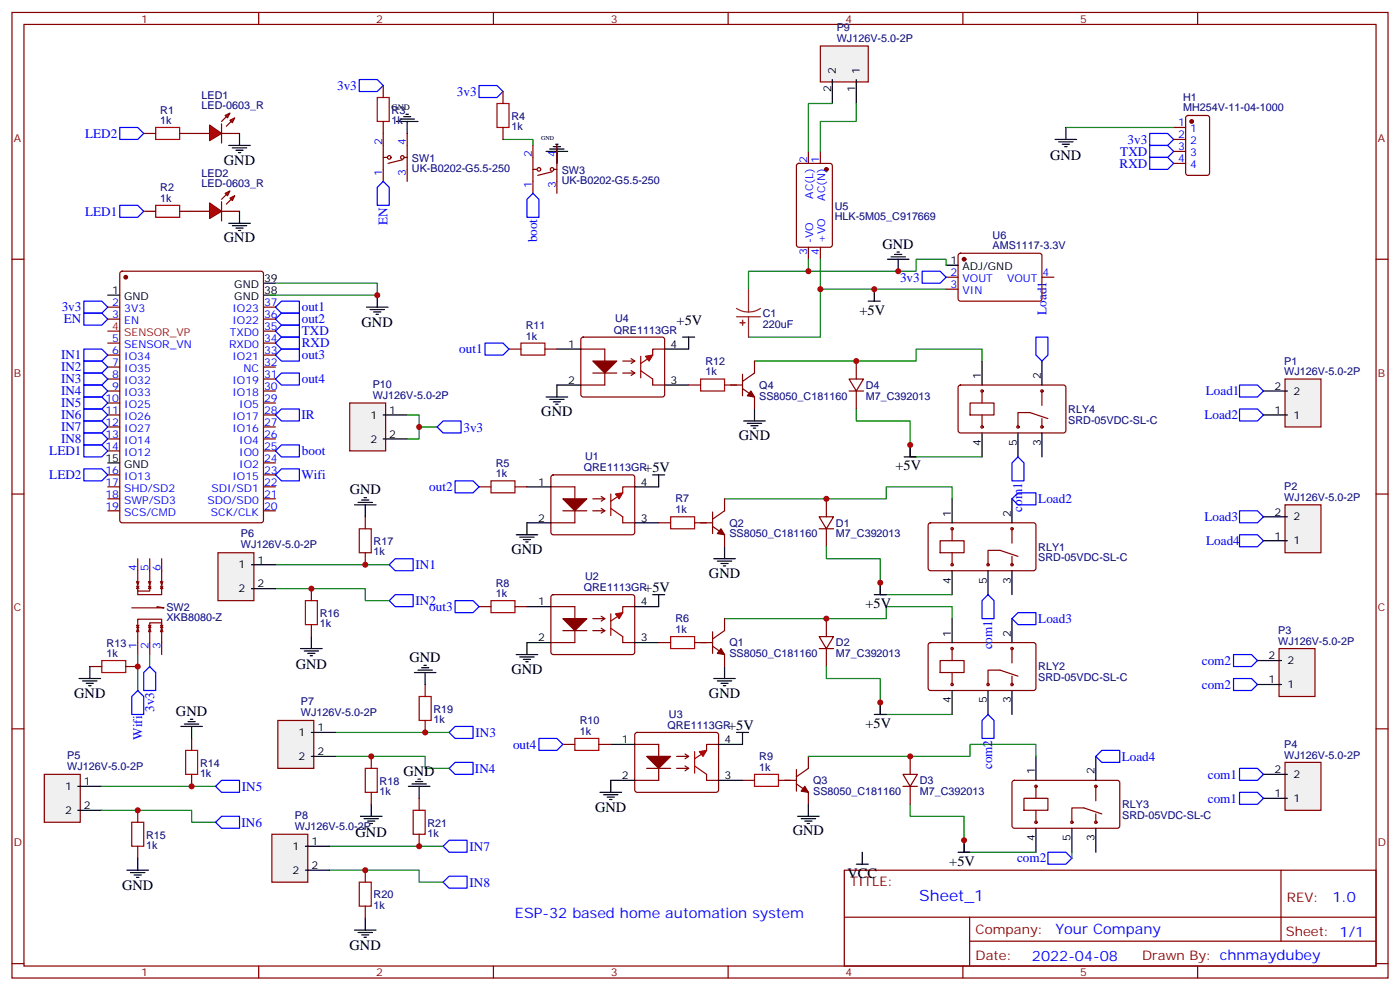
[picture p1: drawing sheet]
<svg xmlns="http://www.w3.org/2000/svg" width="412mm" height="292mm" viewBox="0 0 412 292" stroke-linecap="round" stroke-linejoin="round" font-family="sans-serif">
<g fill="none" stroke="#870000" stroke-width=".35">
<path d="M3.5 3.7h405.4v284.3h-405.4zM7.1 7.2h398.2v277.3h-398.2zM76.2 3.7v3.5M145.3 3.7v3.5M214.5 3.7v3.5M283.6 3.7v3.5M352.8 3.7v3.5M42.3 39.3h3.6M52.9 39.3h3.5M3.5 76.3h3.6M42.3 62.2h3.6M52.9 62.2h3.5"/>
<path d="M405.3 76.3h3.6M31.7 90.5h3.6M31.7 94h3.6M35.5 80.1l.5-.2h40.9l.7 .4v72.9l-.5 .7-41.1 .1-.7-.5v-72.9zM77.6 90.5h3.5M77.6 94h3.5M77.6 97.5h3.5M31.7 101h3.6M31.7 104.6h3.6M31.7 108.1h3.6M31.7 111.6h3.6M31.7 115.1h3.6"/>
<path d="M31.7 118.7h3.6M77.6 101h3.5M77.6 104.6h3.5M77.6 108.1h3.5M77.6 111.6h3.5M77.6 115.1h3.5M77.6 118.7h3.5M31.7 122.2h3.6M31.7 125.7h3.6M31.7 129.3h3.6M31.7 132.8h3.6M31.7 139.8h3.6"/>
<path d="M77.6 122.2h3.5M77.6 125.7h3.5M77.6 129.3h3.5M77.6 132.8h3.5M77.6 136.3h3.5M77.6 139.8h3.5M3.5 145.5h3.6M31.7 143.4h3.6M31.7 146.9h3.6M31.7 150.4h3.6M77.6 143.4h3.5M77.6 146.9h3.5"/>
<path d="M77.6 150.4h3.5M405.3 145.5h3.6M3.5 214.6h3.6M405.3 214.6h3.6M248.7 256.3h156.6v28.2h-156.6zM377.3 256.3v20.9M248.7 270.1h156.5M285.6 277.2h119.6M285.6 270.1v14.1M3.5 283.8h3.6M76.2 284.5v3.5M145.3 284.5v3.5"/>
<path d="M214.5 284.5v3.5M283.6 284.5v3.5M352.8 284.5v3.5M405.3 283.8h3.6"/>
</g>
<path d="M31.7 86.9h3.6M77.6 83.4h3.5M77.6 86.9h3.5M31.7 136.3h3.6" fill="none" stroke="#000" stroke-width=".35"/>
<path d="M31.7 97.5h3.6" fill="none" stroke="#f00" stroke-width=".35"/>
<circle cx="37" cy="81.6" r=".53" fill="#870000" stroke="#870000" stroke-width=".35"/>
<path d="M45.9 37.5h7v3.6h-7zM45.9 60.5h7v3.5h-7z" fill="none" stroke="#a10000" stroke-width=".35"/>
<g fill="none" stroke="#00f" stroke-width=".35">
<path d="M35.3 37.5h5.3l1.7 1.8-1.7 1.8h-5.3zM35.3 60.5h5.3l1.7 1.7-1.7 1.8h-5.3zM24.7 88.7h5.3l1.7 1.8-1.7 1.7h-5.3zM81.1 90.5l1.8-1.8h5.3v3.5h-5.3zM81.1 94l1.8-1.8h5.3v3.5h-5.3zM81.1 97.5l1.8-1.8h5.3v3.6h-5.3zM24.7 102.8h5.3l1.7 1.8-1.7 1.7h-5.3zM24.7 106.3h5.3l1.7 1.8-1.7 1.8h-5.3zM24.7 109.9h5.3l1.7 1.7-1.7 1.8h-5.3zM24.7 113.4h5.3l1.7 1.7-1.7 1.8h-5.3zM24.7 116.9h5.3l1.7 1.8-1.7 1.7h-5.3zM81.1 104.6l1.8-1.8h5.3v3.5h-5.3z"/>
<path d="M81.1 101l1.8-1.7h5.3v3.5h-5.3zM81.1 111.6l1.8-1.7h5.3v3.5h-5.3zM24.7 120.4h5.3l1.7 1.8-1.7 1.8h-5.3zM24.7 124h5.3l1.7 1.7-1.7 1.8h-5.3zM24.7 127.5h5.3l1.7 1.8-1.7 1.7h-5.3zM24.7 131h5.3l1.7 1.8-1.7 1.7h-5.3zM24.7 138.1h5.3l1.7 1.7-1.7 1.8h-5.3zM81.1 122.2l1.8-1.8h5.3v3.6h-5.3zM81.1 139.8l1.8-1.7h5.3v3.5h-5.3zM82.9 131h5.3v3.5h-5.3l-1.8-1.7z"/>
</g>
<g fill="#f00" stroke="#870000" stroke-width=".35">
<path d="M61.7 36.8l3.6 2.5-3.6 2.1z"/>
<path d="M65.3 36.5v5.6z"/>
</g>
<g fill="#870000" stroke="#870000" stroke-width=".35">
<path d="M65.3 35.8l1.4-1.4z"/>
<path d="M66.7 37.2l1.4-1.4z"/>
</g>
<g fill="#f00" stroke="#870000" stroke-width=".35">
<path d="M66.3 34l1.4-.7-.7 1.4z"/>
<path d="M67.7 35.4l1.4-.7-.7 1.4z"/>
</g>
<path d="M56.4 39.3h5.3M65.3 39.3h5.3" fill="none" stroke="#870000" stroke-width=".35"/>
<g fill="#f00" stroke="#870000" stroke-width=".35">
<path d="M61.7 59.8l3.6 2.4-3.6 2.1z"/>
<path d="M65.3 59.4v5.7z"/>
</g>
<g fill="#870000" stroke="#870000" stroke-width=".35">
<path d="M65.3 58.7l1.4-1.4z"/>
<path d="M68.1 58.7l-1.4 1.4z"/>
</g>
<g fill="#f00" stroke="#870000" stroke-width=".35">
<path d="M66.3 56.9l1.4-.7-.7 1.4z"/>
<path d="M67.7 58.3l1.4-.7-.7 1.5z"/>
</g>
<g fill="none" stroke="#870000" stroke-width=".35">
<path d="M112.9 25.2v3.5M112.9 35.8v17.6M119.9 39.3v14.1M148.2 27v3.5M148.2 37.5v3.6M112.9 46.4h1M118.5 47.1l-4.2 1M119.2 46.4h.7M157 49.9h1M157 42.8v14.1M162.6 50.6l-4.2 1M163.3 49.9h.7"/>
<path d="M164 42.8v14.1M56.4 62.2h5.3M65.3 62.2h5.3M171.3 99.5l.5-.2h23.3l.5 .2 .2 .5-.1 16.5-.6 .4-23.6-.1-.4-.6v-16.2zM149.9 102.8h3.6M160.5 102.8h3.5M171.1 102.8h7.1v10.6h-7.1M174.6 109.9h7.1M183.4 109.9h3.6M183.4 106.3h3.6M185.9 105.6l1.1 .7M185.9 109.1l1.1 .8"/>
<path d="M187 106.3l-1.1 .7M187 109.9l-1.1 .7M192.3 111.6v1.8h3.5M195.8 102.8h-3.5v1.8M202.8 113.4h3.6M213.4 113.4h5.3M218.7 114.4l3.5 2.5v3.5M218.7 110.2v6.4M222.2 106.3v3.6l-3.5 2.4M250.1 111.6h4.3l-2.2 3.5zM250.1 115.1h4.3M252.2 106.3v5.3"/>
<path d="M252.2 115.1v5.3M282.5 113.6l.4-.2h30.6l.5 .7-.1 13-.6 .4-30.6-.1-.5-.6v-12.7zM285.8 118.7h7v3.5h-7zM289.3 115.1v3.6M306.9 115.1v4.3M289.3 122.2v3.5M306.9 123.3v2.4M308.7 123.3l-5.3-1.8h-3.5v4.2M141.1 143.4h3.5M151.7 143.4h3.5M162.3 143.4h7v10.6h-7M162.5 140l.5-.2h23.3l.5 .2 .2 .5-.1 16.5-.6 .5-23.6-.1-.4-.6v-16.3z"/>
<path d="M165.8 150.4h7.1M174.6 150.4h3.6M174.6 146.9h3.6M177.1 146.2l1.1 .7M177.1 149.7l1.1 .7M178.2 146.9l-1.1 .7M178.2 150.4l-1.1 .7M183.4 152.2v1.8h3.6M187 143.4h-3.6v1.7M194 154h3.6M204.6 154h5.3M209.9 155l3.5 2.5v3.5"/>
<path d="M209.9 150.8v6.3M213.4 146.9v3.5l-3.5 2.5M241.3 152.2h4.2l-2.1 3.5zM241.3 155.7h4.2M243.4 146.9v5.3M243.4 155.7v5.3M273.6 154.2l.5-.2h30.6l.5 .7-.1 12.9-.7 .5-30.6-.1-.4-.6v-12.7zM276.9 159.2h7.1v3.6h-7.1zM280.5 155.7v3.5M298.1 155.7v4.2M141.1 178.6h3.5M151.7 178.6h3.5"/>
<path d="M162.3 178.6h7v10.6h-7M162.5 175.3l.5-.2h23.3l.5 .2 .2 .5-.1 16.5-.6 .5-23.6-.1-.4-.6v-16.3zM187 178.6h-3.6v1.8M280.5 162.8v3.5M298.1 163.8v2.5M299.9 163.8l-5.3-1.7h-3.6v4.2M165.8 185.7h7.1M174.6 185.7h3.6M174.6 182.2h3.6M177.1 181.5l1.1 .7M177.1 185l1.1 .7M178.2 182.2l-1.1 .7"/>
<path d="M178.2 185.7l-1.1 .7M183.4 187.5v1.7h3.6M194 189.2h3.6M204.6 189.2h5.3M209.9 190.3l3.5 2.5v3.5M209.9 186.1v6.3M213.4 182.2v3.5l-3.5 2.5M241.3 187.5h4.2l-2.1 3.5zM241.3 191h4.2M243.4 182.2v5.3M243.4 191v5.3M273.6 189.4l.5-.2 30.6 .1 .5 .6-.1 13-.7 .4h-30.6l-.4-.7v-12.7z"/>
<path d="M276.9 194.5h7.1v3.5h-7.1zM280.5 191v3.5M280.5 198v3.6M298.1 191v4.2M298.1 199.1v2.5M299.9 199.1l-5.3-1.8h-3.6v4.3M165.8 219.2h3.5M176.4 219.2h3.5M187 219.2h7v10.6h-7M187.2 215.9l.5-.2h23.3l.5 .2 .2 .5-.1 16.5-.6 .4h-23.6l-.4-.7v-16.2zM211.7 219.2h-3.6v1.8M190.5 226.3h7.1"/>
<path d="M199.3 226.3h3.5M199.3 222.7h3.5M201.8 222l1 .7M201.8 225.6l1 .7M202.8 222.7l-1 .7M202.8 226.3l-1 .7M208.1 228v1.8h3.6M218.7 229.8h3.5M229.3 229.8h5.3M234.6 230.9l3.5 2.4v3.6M234.6 226.6v6.4M238.1 222.7v3.6l-3.5 2.4"/>
<path d="M266 228h4.2l-2.1 3.6zM266 231.6h4.2M268.1 222.7v5.3M268.1 231.6v5.3M298.3 230l.5-.2 30.6 .1 .4 .6v13l-.7 .4-30.6-.1-.4-.6v-12.7zM301.6 235.1h7.1v3.5h-7.1zM305.2 231.6v3.5M305.2 238.6v3.5M322.8 231.6v4.2M322.8 239.7v2.4M324.6 239.7l-5.3-1.8h-3.6v4.2"/>
<circle cx="114.7" cy="46.4" r=".53"/>
<circle cx="118.5" cy="46.4" r=".53"/>
<circle cx="158.7" cy="49.9" r=".53"/>
<circle cx="162.6" cy="49.9" r=".53"/>
<circle cx="289.3" cy="115.1" r=".35"/>
<circle cx="306.9" cy="115.1" r=".35"/>
<circle cx="289.3" cy="125.7" r=".35"/>
<circle cx="299.9" cy="125.7" r=".35"/>
<circle cx="306.9" cy="125.7" r=".35"/>
<circle cx="280.5" cy="155.7" r=".35"/>
<circle cx="298.1" cy="155.7" r=".35"/>
<circle cx="280.5" cy="166.3" r=".35"/>
<circle cx="291" cy="166.3" r=".35"/>
<circle cx="298.1" cy="166.3" r=".35"/>
<circle cx="280.5" cy="191" r=".35"/>
<circle cx="298.1" cy="191" r=".35"/>
<circle cx="280.5" cy="201.6" r=".35"/>
<circle cx="291" cy="201.6" r=".35"/>
<circle cx="298.1" cy="201.6" r=".35"/>
<circle cx="305.2" cy="231.6" r=".35"/>
<circle cx="322.8" cy="231.6" r=".35"/>
<circle cx="305.2" cy="242.1" r=".35"/>
<circle cx="315.7" cy="242.1" r=".35"/>
<circle cx="322.8" cy="242.1" r=".35"/>
</g>
<g fill="none" stroke="#000" stroke-width=".35">
<path d="M70.6 39.3v3.5M116.8 35.8h6.3M117.8 35.1h4.3M118.9 34.4h2.1M119.6 33.7h.7M119.9 35.8v3.5M67.4 42.8h6.3M68.4 43.5h4.3M69.5 44.2h2.1M70.2 44.9h.7M160.9 44.6h6.3M161.9 43.9h4.3"/>
<path d="M163 43.2h2.1M163.7 42.5h.7M164 44.6v3.5M67.4 65.8h6.3M68.4 66.5h4.3M69.5 67.2h2.1M70.2 67.9h.7M70.6 62.2v3.6M201.1 99.3h3.5M202.8 99.3v3.5h-7M160.9 116.9h6.3M161.9 117.6h4.3"/>
<path d="M163 118.3h2.1M163.7 119h.7M164 102.8h7.1M171.1 113.4h-7.1v3.5M195.8 113.4h7M289.3 106.3v7.1M306.9 106.3v7.1M192.3 139.8h3.5M194 139.8v3.6h-7M219.1 124h6.3M220.1 124.7h4.3M221.2 125.4h2.1"/>
<path d="M221.9 126.1h.7M222.2 120.4v3.6M289.3 127.5v7M299.9 127.5v7M306.9 127.5v7M152 157.5h6.4M153.1 158.2h4.2M154.2 158.9h2.1M154.9 159.6h.7M155.2 143.4h7.1M162.3 154h-7.1v3.5M187 154h7"/>
<path d="M280.5 146.9v7.1M298.1 146.9v7.1M155.2 178.6h7.1M192.3 175.1h3.5M194 175.1v3.5h-7M210.3 164.5h6.3M211.3 165.2h4.2M212.4 165.9h2.1M213.1 166.7h.7M213.4 161v3.5M280.5 168.1v7M291 168.1v7"/>
<path d="M298.1 168.1v7M152 192.8h6.4M153.1 193.5h4.2M154.2 194.2h2.1M154.9 194.9h.7M162.3 189.2h-7.1v3.6M187 189.2h7M210.3 199.8h6.3M213.4 196.3v3.5M280.5 182.2v7M298.1 182.2v7M179.9 219.2h7.1"/>
<path d="M211.3 200.5h4.2M212.4 201.2h2.1M213.1 201.9h.7M217 215.7h3.5M218.7 215.7v3.5h-7M280.5 203.3v7.1M291 203.3v7.1M298.1 203.3v7.1M176.7 233.3h6.4M177.8 234h4.2M178.9 234.7h2.1M179.6 235.4h.7"/>
<path d="M187 229.8h-7.1v3.5M211.7 229.8h7M238.1 236.9v3.5M305.2 222.7v7.1M322.8 222.7v7.1M234.9 240.4h6.4M236 241.1h4.2M237.1 241.8h2.1M237.8 242.5h.7M252.2 254.5h3.6M254 251v3.5M305.2 243.9v7.1"/>
<path d="M315.7 243.9v7.1M322.8 243.9v7.1"/>
</g>
<path d="M105.8 23.4h5.3l1.8 1.8-1.8 1.8h-5.3zM141.1 25.2h5.3l1.8 1.8-1.8 1.7h-5.3zM112.9 53.4l1.8 1.8v5.3h-3.6v-5.3zM157 56.9l1.7 1.8v5.3h-3.5v-5.3zM24.7 92.2h5.3l1.7 1.8-1.7 1.7h-5.3zM142.9 101h5.3l1.7 1.8-1.7 1.8h-5.3z" fill="none" stroke="#00f" stroke-width=".35"/>
<path d="M148.2 41.1h8.8v1.7M164 42.8v5.3M222.2 106.3h47.7v-3.5h19.4v3.5M252.2 120.4v3.6h15.9v10.5h21.2M213.4 146.9h47.7v-3.5h19.4v3.5M243.4 161v3.5h15.9v10.6h21.2M213.4 182.2h47.7v-3.6h19.4v3.6M243.4 196.3v3.5h15.9v10.6h21.2M238.1 222.7h47.7v-3.5h19.4v3.5M268.1 236.9v3.5h15.9v10.6h21.2" fill="none" stroke="#008700" stroke-width=".35"/>
<g fill="#870000" stroke="#870000" stroke-width=".35">
<path d="M237.1 231.6l1 1.7-2.1-.3z"/>
<path d="M190.5 222.7h7.1l-3.6 3.6z"/>
<path d="M165.8 182.2h7.1l-3.6 3.5z"/>
<path d="M212.4 191l1 1.8-2.1-.4z"/>
<path d="M165.8 146.9h7.1l-3.6 3.5z"/>
<path d="M212.4 155.7l1 1.8-2.1-.4z"/>
<path d="M174.6 106.3h7.1l-3.5 3.6z"/>
<path d="M221.2 115.1l1 1.8-2.1-.3z"/>
</g>
<g fill="none" stroke="#a10000" stroke-width=".35">
<path d="M111.1 28.7h3.6v7.1h-3.6zM146.4 30.5h3.5v7h-3.5zM153.5 101h7v3.6h-7zM188.7 109.1l3.6 2.5M188.7 104.9v6.4M190.9 105.6l-2.2 1.4M206.4 111.6h7v3.5h-7zM144.6 141.6h7.1v3.5h-7.1zM179.9 145.5v6.3M179.9 149.7l3.5 2.5M182 146.2l-2.1 1.4M197.6 152.2h7v3.5h-7z"/>
<path d="M144.6 176.9h7.1v3.5h-7.1zM179.9 185l3.5 2.5M179.9 180.8v6.3M182 181.5l-2.1 1.4M197.6 187.5h7v3.5h-7zM169.3 217.5h7.1v3.5h-7.1zM204.6 225.6l3.5 2.4M204.6 221.3v6.4M206.7 222l-2.1 1.4M222.2 228h7.1v3.6h-7.1z"/>
</g>
<g fill="#a10000" stroke="#a10000" stroke-width=".35">
<path d="M206 221.3l2.1-.3-1 1.7z"/>
<path d="M181.3 180.8l2.1-.4-1 1.8z"/>
<path d="M181.3 145.5l2.1-.4-1 1.8z"/>
<path d="M190.1 104.9l2.2-.3-1.1 1.7z"/>
</g>
<path d="M378.5 111.6h10.6v14.1h-10.6z" fill="#f0f0f0" stroke="#870000" stroke-width=".35"/>
<path d="M372.2 115.1h7M372.2 122.2h7" fill="none" stroke="#000" stroke-width=".35"/>
<path d="M378.5 148.7h10.6v14.1h-10.6z" fill="#f0f0f0" stroke="#870000" stroke-width=".35"/>
<path d="M372.2 159.2h7M372.2 152.2h7" fill="none" stroke="#000" stroke-width=".35"/>
<path d="M376.8 191h10.5v14.1h-10.5z" fill="#f0f0f0" stroke="#870000" stroke-width=".35"/>
<path d="M370.4 194.5h7.1M370.4 201.6h7.1" fill="none" stroke="#000" stroke-width=".35"/>
<path d="M378.5 224.5h10.6v14.1h-10.6z" fill="#f0f0f0" stroke="#870000" stroke-width=".35"/>
<path d="M23.3 199.8h6.3M26.5 196.3v3.5M24.3 200.5h4.3M25.4 201.2h2.1M26.1 201.9h.7M372.2 235.1h7M372.2 228h7" fill="none" stroke="#000" stroke-width=".35"/>
<g fill="none" stroke="#00f" stroke-width=".35">
<path d="M305.2 99.3h3.5v5.3l-1.8 1.7-1.7-1.7zM365.1 113.4h5.3l1.8 1.7-1.8 1.8h-5.3zM365.1 120.4h5.3l1.8 1.8-1.8 1.8h-5.3zM134.1 141.6h5.2l1.8 1.8-1.8 1.7h-5.2zM298.1 146.9l1.8-1.8h5.3v3.6h-5.3zM365.1 150.4h5.3l1.8 1.8-1.8 1.8h-5.3zM365.1 157.5h5.3l1.8 1.7-1.8 1.8h-5.3zM134.1 176.9h5.2l1.8 1.7-1.8 1.8h-5.2zM44.1 196.3l1.8 1.7v5.3h-3.6v-5.3zM298.1 182.2l1.8-1.8h5.3v3.5h-5.3zM363.4 192.8h5.3l1.7 1.7-1.7 1.8h-5.3zM363.4 199.8h5.3l1.7 1.8-1.7 1.7h-5.3z"/>
<path d="M40.6 203.3l1.7 1.8v5.3h-3.5v-5.3zM158.7 217.5h5.3l1.8 1.7-1.8 1.8h-5.3zM322.8 222.7l1.8-1.7h5.2v3.5h-5.2zM365.1 226.3h5.3l1.8 1.7-1.8 1.8h-5.3zM365.1 233.3h5.3l1.8 1.8-1.8 1.8h-5.3z"/>
</g>
<g fill="none" stroke="#870000" stroke-width=".35">
<path d="M40.2 172.6h.7M40.6 164.5v7.8l-.4-1.1M40.6 172.6v1.5h3.5v-1.5l.3 .8M40.6 172.6l.3 .8M40.6 172.6l-.4 .8M40.9 171.2l-.3 1.1M43.7 172.6h.7M44.1 164.5v7.8l-.4-1.1M44.1 172.6l-.4 .8M44.4 171.2l-.3 1.1M46.2 178.6l2.1 .4h-9.5M47.3 172.6h.7"/>
<path d="M47.6 164.5v7.8l-.3-1.1M47.6 172.6l-.3 .8M48 173.4l-.4-.8v2.5h-7v-1M48 171.2l-.4 1.1M26.5 196.3h3.5M37 196.3h3.6M40.2 186.1l.4-1.1v7.8M40.2 184.8h.7M40.6 185l.3 1.1M40.9 184.1l-.3 .7M43.7 186.1l.4-1.1v7.8M43.7 184.1l.4 .7v-1.4h3.5v1.4"/>
<path d="M43.7 184.8h.7M44.1 185l.3 1.1M44.4 184.1l-.3 .7M47.3 186.1l.3-1.1v7.8M47.3 184.8h.7M47.3 184.1l.3 .7M47.6 183.4v-1h-7v2.4l-.4-.7M47.6 185l.4 1.1M48 184.1l-.4 .7"/>
</g>
<path d="M40.6 192.8v10.5M44.1 192.8v3.5" fill="none" stroke="#008700" stroke-width=".35"/>
<path d="M30 194.5h7v3.5h-7z" fill="none" stroke="#a10000" stroke-width=".35"/>
<path d="M13.1 228h10.5v14.1h-10.5z" fill="#f0f0f0" stroke="#870000" stroke-width=".35"/>
<g fill="none" stroke="#000" stroke-width=".35">
<path d="M88.5 191h6.4M89.6 191.7h4.2M90.7 192.4h2.1M91.4 193.1h.7M91.7 187.5v3.5M53.3 213.9h6.3M54.3 213.2h4.3M55.4 212.5h2.1M56.1 211.8h.7M56.4 213.9v3.6M22.9 231.6h7.1M22.9 238.6h7.1"/>
<path d="M37.4 256.3h6.3M38.5 257h4.2M39.5 257.7h2.1M40.2 258.4h.7M40.6 252.7v3.6"/>
</g>
<path d="M81.1 173.4h26.5v3.5h7.1M81.1 166.3h33.6M30 238.6h26.4v3.5h7.1M30 231.6h33.5" fill="none" stroke="#008700" stroke-width=".35"/>
<path d="M114.7 176.9l1.7-1.8h5.3v3.5h-5.3zM114.7 166.3l1.7-1.8h5.3v3.6h-5.3zM63.5 231.6l1.8-1.8h5.3v3.5h-5.3zM63.5 242.1l1.8-1.7h5.3v3.5h-5.3z" fill="none" stroke="#00f" stroke-width=".35"/>
<path d="M105.8 155.7h3.6v7.1h-3.6zM90 176.9h3.5v7h-3.5zM54.7 221h3.5v7h-3.5zM38.8 242.1h3.5v7.1h-3.5z" fill="none" stroke="#a10000" stroke-width=".35"/>
<path d="M107.6 152.2v3.5M91.7 173.4v3.5M107.6 162.8v3.5M91.7 183.9v3.6M56.4 217.5v3.5M40.6 238.6v3.5M56.4 228v3.6M40.6 249.2v3.5" fill="none" stroke="#870000" stroke-width=".35"/>
<path d="M64.2 162.8h10.6v14.1h-10.6z" fill="#f0f0f0" stroke="#870000" stroke-width=".35"/>
<path d="M74.1 166.3h7M74.1 173.4h7M109.4 236.9v3.5M106.2 240.4h6.3M107.2 241.1h4.3M108.3 241.8h2.1M109 242.5h.7" fill="none" stroke="#000" stroke-width=".35"/>
<path d="M123.5 205.1h3.5v7.1h-3.5zM107.6 226.3h3.5v7h-3.5z" fill="none" stroke="#a10000" stroke-width=".35"/>
<path d="M125.2 201.6v3.5M125.2 212.2v3.5M109.4 222.7v3.6M109.4 233.3v3.6" fill="none" stroke="#870000" stroke-width=".35"/>
<path d="M132.3 215.7l1.8-1.8h5.2v3.6h-5.2zM132.3 226.3l1.8-1.8h5.2v3.5h-5.2z" fill="none" stroke="#00f" stroke-width=".35"/>
<path d="M98.8 215.7h33.5M98.8 222.7h26.4v3.6h7.1" fill="none" stroke="#008700" stroke-width=".35"/>
<path d="M81.8 212.2h10.6v14.1h-10.6z" fill="#f0f0f0" stroke="#870000" stroke-width=".35"/>
<path d="M91.7 215.7h7.1M91.7 222.7h7.1M104.4 273.9h6.4M105.5 274.6h4.2M106.5 275.3h2.2M107.2 276h.7M107.6 270.4v3.5" fill="none" stroke="#000" stroke-width=".35"/>
<path d="M121.7 238.6h3.5v7.1h-3.5zM105.8 259.8h3.6v7h-3.6z" fill="none" stroke="#a10000" stroke-width=".35"/>
<path d="M123.5 235.1v3.5M107.6 256.3v3.5M123.5 245.7v3.5M107.6 266.8v3.6" fill="none" stroke="#870000" stroke-width=".35"/>
<path d="M130.5 259.8l1.8-1.8h5.3v3.5h-5.3zM132.3 247.4h5.3v3.6h-5.3l-1.8-1.8z" fill="none" stroke="#00f" stroke-width=".35"/>
<path d="M97 256.3h26.5v3.5h7M97 249.2h33.5" fill="none" stroke="#008700" stroke-width=".35"/>
<path d="M80.1 245.7h10.6v14.1h-10.6z" fill="#f0f0f0" stroke="#870000" stroke-width=".35"/>
<g fill="none" stroke="#000" stroke-width=".35">
<path d="M278.7 78.1h3.5M104.4 148.7h6.4M105.5 148h4.2M106.5 147.2h2.2M107.2 146.5h.7M107.6 148.7v3.5M122.1 198h6.3M123.1 197.3h4.3M124.2 196.6h2.1M124.9 195.9h.7M125.2 198v3.6M120.3 231.6h6.3"/>
<path d="M121.4 230.9h4.2M122.4 230.2h2.1M123.1 229.4h.7M123.5 231.6v3.5M90 249.2h7M90 256.3h7"/>
</g>
<g fill="none" stroke="#870000" stroke-width=".35">
<path d="M345.7 37.5h3.5M349.5 34.2l.5-.2h5.6l.7 .4v16.5l-.5 .7h-5.8l-.7-.4-.1-16.5zM234.8 48.3l.5-.2h9.2l.6 .4 .1 23.6-.5 .7h-9.4l-.6-.4-.1-23.6zM238.1 44.6v3.5M241.7 44.6v3.5M345.7 41.1h3.5M345.7 44.6h3.5M345.7 48.1h3.5M238.1 72.8v3.5M241.7 72.8v3.5M282.5 74.8l.4-.2h23.6l.4 .7v13l-.7 .4-23.5-.1-.5-.6v-12.7zM278.7 81.6h3.5"/>
<path d="M278.7 85.2h3.5M306.9 81.6h3.5"/>
</g>
<g fill="#870000" stroke="#870000" stroke-width=".35">
<circle cx="243.4" cy="49.9" r=".53"/>
<circle cx="284" cy="76.3" r=".53"/>
<circle cx="351" cy="35.8" r=".53"/>
</g>
<path d="M241.7 13.5h14.1v10.6h-14.1z" fill="#f0f0f0" stroke="#870000" stroke-width=".35"/>
<g fill="none" stroke="#000" stroke-width=".35">
<path d="M245.2 23.4v7.1M252.2 23.4v7.1M314 37.5v3.6M310.8 41.1h6.3M311.9 41.8h4.2M312.9 42.5h2.1M313.6 43.2h.7M261.4 76.3h6.4M262.5 75.6h4.2M263.5 74.9h2.1M264.2 74.2h.7M264.6 76.3v3.6"/>
<path d="M107.9 90.5h6.4M109 91.2h4.2M110.1 91.9h2.1M110.8 92.6h.7M111.1 86.9v3.6M255.8 88.7h3.5M257.5 85.2v3.5"/>
</g>
<path d="M245.2 30.5h-7.1v14.1M252.2 30.5v5.3h-10.5v8.8M314 37.5h31.7M238.1 76.3v3.6h-17.6v5.3M241.7 76.3v23h-21.2M278.7 78.1v-1.8h-8.8v3.6h-31.8M81.1 83.4h30v3.5h-31.7M241.7 85.2h37" fill="none" stroke="#008700" stroke-width=".35"/>
<path d="M217 90.8l1.6 .8 1.9 .3M217 93.3h7M220.5 85.2v6.7M220.5 93.3v6M224 90.8l-1.7 .8-1.8 .3" fill="none" stroke="#8c2424" stroke-width=".35"/>
<g fill="#8c2424" stroke="#8c2424" stroke-width=".35">
<path d="M218 95h1.4z"/>
<path d="M218.7 94.3l.1 1.4z"/>
</g>
<path d="M338.7 39.3h5.3l1.7 1.8-1.7 1.7h-5.3zM338.7 42.8h5.3l1.7 1.8-1.7 1.8h-5.3zM338.7 46.4h5.3l1.7 1.7-1.7 1.8h-5.3zM271.6 79.9h5.3l1.8 1.7-1.8 1.8h-5.3z" fill="none" stroke="#00f" stroke-width=".35"/>
<path d="M103 118.7h10.6v14.1h-10.6z" fill="#f0f0f0" stroke="#870000" stroke-width=".35"/>
<path d="M112.9 122.2h7M112.9 129.3h7M266.3 134.5h3.6M268.1 131v3.5M257.5 175.1h3.6M259.3 171.6v3.5M257.5 210.4h3.6M259.3 206.9v3.5M282.2 251h3.6M284 247.4v3.6" fill="none" stroke="#000" stroke-width=".35"/>
<path d="M119.9 122.2h3.6v7.1h-3.6M123.5 125.7h5.3M315.7 251v1.7" fill="none" stroke="#008700" stroke-width=".35"/>
<path d="M128.8 125.7l1.7-1.7h5.3v3.5h-5.3zM298.1 136.3l1.8-1.8 1.7 1.8v5.3h-3.5zM291 175.1l1.8 1.8v5.3h-3.5v-5.3zM291 210.4l1.8 1.8v5.3h-3.5v-5.3zM308.7 251h5.3l1.7 1.7-1.7 1.8h-5.3z" fill="none" stroke="#00f" stroke-width=".35"/>
<g fill="#c00">
<circle cx="268.1" cy="222.7" r=".88"/>
<circle cx="243.4" cy="182.2" r=".88"/>
<circle cx="243.4" cy="146.9" r=".88"/>
<circle cx="252.2" cy="106.3" r=".88"/>
<circle cx="40.6" cy="196.3" r=".88"/>
<circle cx="56.4" cy="231.6" r=".88"/>
<circle cx="40.6" cy="238.6" r=".88"/>
<circle cx="91.7" cy="173.4" r=".88"/>
<circle cx="107.6" cy="166.3" r=".88"/>
<circle cx="109.4" cy="222.7" r=".88"/>
<circle cx="125.2" cy="215.7" r=".88"/>
<circle cx="107.6" cy="256.3" r=".88"/>
<circle cx="123.5" cy="249.2" r=".88"/>
<circle cx="257.5" cy="85.2" r=".88"/>
<circle cx="238.1" cy="79.9" r=".88"/>
<circle cx="264.6" cy="79.9" r=".88"/>
<circle cx="111.1" cy="86.9" r=".88"/>
<circle cx="123.5" cy="125.7" r=".88"/>
<circle cx="241.7" cy="85.2" r=".88"/>
<circle cx="268.1" cy="131" r=".88"/>
<circle cx="259.3" cy="171.6" r=".88"/>
<circle cx="259.3" cy="206.9" r=".88"/>
<circle cx="284" cy="247.4" r=".88"/>
</g>
<text font-size="4.6" fill="#00f" x="270.8" y="265.3">Sheet_1</text>
<g font-size="4.2">
<text x="309.4" y="47">GND</text>
<text x="66" y="48.5">GND</text>
<text x="66" y="71.4">GND</text>
<text x="260" y="73.2">GND</text>
<text x="199.3" y="95.7">+5V</text>
<text x="253.2" y="92.7">+5V</text>
<text x="106.5" y="96.4">GND</text>
<text x="159.5" y="122.6">GND</text>
<text x="217.7" y="129.6">GND</text>
<text x="189.8" y="139.1">+5V</text>
<text x="263.8" y="138.5">+5V</text>
<text x="103" y="145.4">GND</text>
<text x="150.6" y="163.1">GND</text>
<text x="208.8" y="170.2">GND</text>
<text x="189.8" y="174.4">+5V</text>
<text x="254.9" y="179.1">+5V</text>
<text x="87.1" y="197">GND</text>
<text x="120.6" y="194.9">GND</text>
<text x="150.6" y="198.4">GND</text>
<text x="21.9" y="205.5">GND</text>
<text x="208.8" y="205.5">GND</text>
<text x="51.8" y="210.8">GND</text>
<text x="214.5" y="215">+5V</text>
<text x="254.9" y="214.4">+5V</text>
<text x="118.9" y="228.4">GND</text>
<text x="175.3" y="239">GND</text>
<text x="104.8" y="246.3">GND</text>
<text x="233.5" y="246">GND</text>
<text x="279.6" y="255">+5V</text>
<text x="36" y="262.2">GND</text>
<text x="249.6" y="258.5">VCC</text>
<text x="103" y="279.9">GND</text>
</g>
<g font-size="4.2" fill="#00f">
<text x="392.5" y="265.5">1.0</text>
<text x="151.7" y="270.4">ESP-32 based home automation system</text>
<text x="310.9" y="275.1">Your Company</text>
<text x="304" y="282.9">2022-04-08</text>
</g>
<g font-size="3.9" fill="#00f">
<text x="99.3" y="26.5">3v3</text>
<text x="134.6" y="28.2">3v3</text>
<text x="25.1" y="40.6">LED2</text>
<text x="330" y="45.9">TXD</text>
<text x="332.1" y="42.3">3v3</text>
<text x="329.8" y="49.4">RXD</text>
<text x="25.1" y="63.5">LED1</text>
<text x="114.2" y="66.2" transform="rotate(-90 114.2 66.2)">EN</text>
<text x="158.3" y="71.4" transform="rotate(-90 158.3 71.4)">boot</text>
<text x="265.1" y="82.9">3v3</text>
<text x="18.2" y="91.7">3v3</text>
<text x="18.8" y="95.2">EN</text>
<text x="88.9" y="91.7">out1</text>
<text x="88.9" y="95.2">out2</text>
<text x="308.3" y="92.6" transform="rotate(-90 308.3 92.6)">Load1</text>
<text x="88.9" y="98.8">TXD</text>
<text x="18" y="105.8">IN1</text>
<text x="88.9" y="105.8">out3</text>
<text x="88.9" y="102.3">RXD</text>
<text x="135.3" y="104.1">out1</text>
<text x="18" y="109.3">IN2</text>
<text x="18" y="112.9">IN3</text>
<text x="88.9" y="112.9">out4</text>
<text x="18" y="116.4">IN4</text>
<text x="18" y="119.9">IN5</text>
<text x="355.2" y="116.5">Load1</text>
<text x="18" y="123.5">IN6</text>
<text x="88.8" y="123.5">IR</text>
<text x="354.8" y="123.5">Load2</text>
<text x="18" y="127">IN7</text>
<text x="18" y="130.5">IN8</text>
<text x="136.5" y="127.1">3v3</text>
<text x="14.5" y="134">LED1</text>
<text x="89" y="134.1">boot</text>
<text x="14.5" y="141.1">LED2</text>
<text x="88.8" y="141.1">Wifi</text>
<text x="126.4" y="144.6">out2</text>
<text x="305.9" y="148.2">Load2</text>
<text x="301.1" y="150.7" transform="rotate(-90 301.1 150.7)">com1</text>
<text x="354.8" y="153.5">Load3</text>
<text x="355.3" y="160.5">Load4</text>
<text x="122.4" y="167.6">IN1</text>
<text x="122.4" y="178.2">IN2</text>
<text x="126.4" y="179.9">out3</text>
<text x="305.9" y="183.5">Load3</text>
<text x="292.3" y="191.2" transform="rotate(-90 292.3 191.2)">com1</text>
<text x="354" y="195.8">com2</text>
<text x="354" y="202.8">com2</text>
<text x="45.4" y="209.7" transform="rotate(-90 45.4 209.7)">3v3</text>
<text x="41.8" y="217.8" transform="rotate(-90 41.8 217.8)">Wifi</text>
<text x="140.1" y="217">IN3</text>
<text x="151.1" y="220.5">out4</text>
<text x="139.9" y="227.6">IN4</text>
<text x="292.3" y="226.5" transform="rotate(-90 292.3 226.5)">com2</text>
<text x="330.4" y="224.1">Load4</text>
<text x="71.3" y="232.8">IN5</text>
<text x="355.8" y="229.3">com1</text>
<text x="355.8" y="236.4">com1</text>
<text x="71.2" y="243.4">IN6</text>
<text x="138.3" y="250.5">IN7</text>
<text x="299.6" y="254">com2</text>
<text x="138.3" y="261.1">IN8</text>
</g>
<g font-size="3.9" fill="#800">
<text x="250.5" y="260.8">TITLE:</text>
<text x="379.1" y="265.5">REV:</text>
<text x="287.4" y="275">Company:</text>
<text x="378.7" y="275.7">Sheet: 1/1</text>
<text x="287.4" y="282.7">Date:</text>
<text x="336.4" y="282.8">Drawn By: chnmaydubey</text>
</g>
<g font-size="3.2" fill="#800">
<text x="41.6" y="6.7">1</text>
<text x="110.8" y="6.7">2</text>
<text x="179.9" y="6.7">3</text>
<text x="249.1" y="6.7">4</text>
<text x="318.2" y="6.7">5</text>
<text x="4.1" y="41.8">A</text>
<text x="405.9" y="41.8">A</text>
<text x="4.1" y="110.9">B</text>
<text x="405.9" y="110.9">B</text>
<text x="4.1" y="180.1">C</text>
<text x="405.9" y="180.1">C</text>
<text x="4.1" y="249.2">D</text>
<text x="405.9" y="249.2">D</text>
<text x="41.6" y="287.5">1</text>
<text x="110.8" y="287.5">2</text>
<text x="179.9" y="287.5">3</text>
<text x="249.1" y="287.5">4</text>
<text x="318.2" y="287.5">5</text>
</g>
<g font-size="3.2" fill="#000080">
<text x="246.5" y="9.3">P9</text>
<text x="246.5" y="12.5">WJ126V-5.0-2P</text>
<text x="59.4" y="29.1">LED1</text>
<text x="348.5" y="29.7">H1</text>
<text x="47.2" y="33.4">R1</text>
<text x="59.4" y="32.2">LED-0603_R</text>
<text x="115.4" y="33.5">R3</text>
<text x="150.6" y="35.3">R4</text>
<text x="348.5" y="32.7">MH254V-11-04-1000</text>
<text x="47.2" y="36.5">1k</text>
<text x="115.4" y="36.5">1k</text>
<text x="150.6" y="38.3">1k</text>
<text x="121.4" y="47.6">SW1</text>
<text x="59.4" y="52">LED2</text>
<text x="121.4" y="50.6">UK-B0202-G5.5-250</text>
<text x="165.5" y="51.1">SW3</text>
<text x="47.2" y="59.4">1k</text>
<text x="47.2" y="56.4">R2</text>
<text x="59.4" y="55.2">LED-0603_R</text>
<text x="165.5" y="54.2">UK-B0202-G5.5-250</text>
<text x="245.9" y="64.8">HLK-5M05_C917669</text>
<text x="245.9" y="61.7">U5</text>
<text x="292.4" y="70.3">U6</text>
<text x="292.4" y="73.3">AMS1117-3.3V</text>
<text x="181.2" y="94.9">U4</text>
<text x="224.7" y="93.5">C1</text>
<text x="154.9" y="100">1k</text>
<text x="154.9" y="96.9">R11</text>
<text x="180.8" y="98.2">QRE1113GR</text>
<text x="224.7" y="96.5">220uF</text>
<text x="207.8" y="107.4">R12</text>
<text x="378.3" y="107.4">P1</text>
<text x="207.8" y="110.6">1k</text>
<text x="378.3" y="110.6">WJ126V-5.0-2P</text>
<text x="109.8" y="117.4">WJ126V-5.0-2P</text>
<text x="109.8" y="114.2">P10</text>
<text x="223.7" y="117.7">SS8050_C181160</text>
<text x="223.7" y="114.5">Q4</text>
<text x="255.1" y="117.7">M7_C392013</text>
<text x="255.1" y="114.5">D4</text>
<text x="314.7" y="124.7">SRD-05VDC-SL-C</text>
<text x="314.7" y="121.6">RLY4</text>
<text x="146.1" y="137.5">R5</text>
<text x="172.4" y="135.5">U1</text>
<text x="146.1" y="140.5">1k</text>
<text x="172" y="138.8">QRE1113GR</text>
<text x="199" y="148">R7</text>
<text x="378.3" y="147.6">WJ126V-5.0-2P</text>
<text x="378.3" y="144.4">P2</text>
<text x="199" y="151.1">1k</text>
<text x="214.8" y="155.1">Q2</text>
<text x="246.2" y="155.1">D1</text>
<text x="71" y="161.5">WJ126V-5.0-2P</text>
<text x="71" y="158.3">P6</text>
<text x="110.1" y="160.5">R17</text>
<text x="214.8" y="158.3">SS8050_C181160</text>
<text x="246.2" y="158.3">M7_C392013</text>
<text x="110.1" y="163.5">1k</text>
<text x="305.9" y="165.3">SRD-05VDC-SL-C</text>
<text x="305.9" y="162.1">RLY1</text>
<text x="146.1" y="172.8">R8</text>
<text x="172.4" y="170.8">U2</text>
<text x="49" y="180">SW2</text>
<text x="146.1" y="175.8">1k</text>
<text x="172" y="174.1">QRE1113GR</text>
<text x="49" y="182.9">XKB8080-Z</text>
<text x="94.2" y="184.7">1k</text>
<text x="94.2" y="181.7">R16</text>
<text x="199" y="183.2">R6</text>
<text x="31.4" y="190.4">R13</text>
<text x="199" y="186.4">1k</text>
<text x="214.8" y="190.4">Q1</text>
<text x="246.2" y="190.4">D2</text>
<text x="376.5" y="189.9">WJ126V-5.0-2P</text>
<text x="376.5" y="186.8">P3</text>
<text x="31.4" y="193.5">1k</text>
<text x="214.8" y="193.5">SS8050_C181160</text>
<text x="246.2" y="193.5">M7_C392013</text>
<text x="305.9" y="197.4">RLY2</text>
<text x="305.9" y="200.6">SRD-05VDC-SL-C</text>
<text x="88.6" y="207.7">P7</text>
<text x="127.7" y="209.9">R19</text>
<text x="88.6" y="210.9">WJ126V-5.0-2P</text>
<text x="127.7" y="212.9">1k</text>
<text x="170.8" y="213.3">R10</text>
<text x="196.6" y="214.6">QRE1113GR</text>
<text x="197.1" y="211.3">U3</text>
<text x="170.8" y="216.4">1k</text>
<text x="378.3" y="220.3">P4</text>
<text x="19.8" y="226.8">WJ126V-5.0-2P</text>
<text x="19.8" y="223.5">P5</text>
<text x="58.9" y="225.8">R14</text>
<text x="223.7" y="227">1k</text>
<text x="223.7" y="223.8">R9</text>
<text x="378.3" y="223.4">WJ126V-5.0-2P</text>
<text x="58.9" y="228.8">1k</text>
<text x="111.8" y="231.1">R18</text>
<text x="239.5" y="230.9">Q3</text>
<text x="270.9" y="230.9">D3</text>
<text x="111.8" y="234.1">1k</text>
<text x="239.5" y="234.1">SS8050_C181160</text>
<text x="270.9" y="234.1">M7_C392013</text>
<text x="330.6" y="238">RLY3</text>
<text x="86.9" y="244.4">WJ126V-5.0-2P</text>
<text x="86.9" y="241.2">P8</text>
<text x="125.9" y="243.4">R21</text>
<text x="330.6" y="241.2">SRD-05VDC-SL-C</text>
<text x="43" y="250">1k</text>
<text x="43" y="246.9">R15</text>
<text x="125.9" y="246.5">1k</text>
<text x="110.1" y="267.6">1k</text>
<text x="110.1" y="264.6">R20</text>
</g>
<g font-size="3.2">
<text x="246.2" y="21.7" transform="rotate(-90 246.2 21.7)">2</text>
<text x="253.3" y="21.7" transform="rotate(-90 253.3 21.7)">1</text>
<text x="244.8" y="27.2" transform="rotate(-90 244.8 27.2)">2</text>
<text x="251.9" y="27.2" transform="rotate(-90 251.9 27.2)">1</text>
<text x="280" y="77.8">1</text>
<text x="77.8" y="83">39</text>
<text x="283.5" y="79.5">ADJ/GND</text>
<text x="33.1" y="86.6">1</text>
<text x="36.6" y="88.3">GND</text>
<text x="69" y="84.8">GND</text>
<text x="69" y="88.3">GND</text>
<text x="77.8" y="86.6">38</text>
<text x="167.3" y="102.4">1</text>
<text x="197.6" y="102.4">4</text>
<text x="167.3" y="113">2</text>
<text x="197.6" y="113">3</text>
<text x="288.9" y="111.6" transform="rotate(-90 288.9 111.6)">1</text>
<text x="306.6" y="111.6" transform="rotate(-90 306.6 111.6)">2</text>
<text x="375.5" y="114.8">2</text>
<text x="381" y="116.2">2</text>
<text x="109.1" y="123.3">1</text>
<text x="114.7" y="121.8">1</text>
<text x="375.5" y="121.8">1</text>
<text x="381" y="123.3">1</text>
<text x="109.1" y="130.3">2</text>
<text x="114.7" y="128.9">2</text>
<text x="288.9" y="131.3" transform="rotate(-90 288.9 131.3)">4</text>
<text x="299.5" y="131.3" transform="rotate(-90 299.5 131.3)">5</text>
<text x="306.6" y="131.3" transform="rotate(-90 306.6 131.3)">3</text>
<text x="31.1" y="136">15</text>
<text x="36.6" y="137.7">GND</text>
<text x="158.5" y="143">1</text>
<text x="188.7" y="143">4</text>
<text x="158.5" y="153.6">2</text>
<text x="188.7" y="153.6">3</text>
<text x="280.1" y="152.2" transform="rotate(-90 280.1 152.2)">1</text>
<text x="297.7" y="152.2" transform="rotate(-90 297.7 152.2)">2</text>
<text x="375.5" y="151.8">2</text>
<text x="381" y="153.2">2</text>
<text x="375.5" y="158.9">1</text>
<text x="381" y="160.3">1</text>
<text x="70.3" y="167.4">1</text>
<text x="75.8" y="165.9">1</text>
<text x="75.8" y="173">2</text>
<text x="280.1" y="171.8" transform="rotate(-90 280.1 171.8)">4</text>
<text x="290.7" y="171.8" transform="rotate(-90 290.7 171.8)">5</text>
<text x="297.7" y="171.8" transform="rotate(-90 297.7 171.8)">3</text>
<text x="70.3" y="174.4">2</text>
<text x="158.5" y="178.3">1</text>
<text x="188.7" y="178.3">4</text>
<text x="158.5" y="188.9">2</text>
<text x="188.7" y="188.9">3</text>
<text x="280.1" y="187.5" transform="rotate(-90 280.1 187.5)">1</text>
<text x="297.7" y="187.5" transform="rotate(-90 297.7 187.5)">2</text>
<text x="373.7" y="194.2">2</text>
<text x="379.2" y="195.6">2</text>
<text x="373.7" y="201.2">1</text>
<text x="379.2" y="202.6">1</text>
<text x="280.1" y="207.1" transform="rotate(-90 280.1 207.1)">4</text>
<text x="290.7" y="207.1" transform="rotate(-90 290.7 207.1)">5</text>
<text x="297.7" y="207.1" transform="rotate(-90 297.7 207.1)">3</text>
<text x="93.5" y="215.3">1</text>
<text x="87.9" y="216.7">1</text>
<text x="183.2" y="218.9">1</text>
<text x="213.4" y="218.9">4</text>
<text x="87.9" y="223.8">2</text>
<text x="93.5" y="222.4">2</text>
<text x="375.5" y="227.7">2</text>
<text x="19.1" y="232.6">1</text>
<text x="24.7" y="231.2">1</text>
<text x="183.2" y="229.4">2</text>
<text x="213.4" y="229.4">3</text>
<text x="304.8" y="228" transform="rotate(-90 304.8 228)">1</text>
<text x="322.4" y="228" transform="rotate(-90 322.4 228)">2</text>
<text x="381" y="229.1">2</text>
<text x="19.1" y="239.7">2</text>
<text x="24.7" y="238.3">2</text>
<text x="375.5" y="234.7">1</text>
<text x="381" y="236.1">1</text>
<text x="86.2" y="250.3">1</text>
<text x="91.7" y="248.8">1</text>
<text x="304.8" y="247.7" transform="rotate(-90 304.8 247.7)">4</text>
<text x="315.4" y="247.7" transform="rotate(-90 315.4 247.7)">5</text>
<text x="322.4" y="247.7" transform="rotate(-90 322.4 247.7)">3</text>
<text x="86.2" y="257.3">2</text>
<text x="91.7" y="255.9">2</text>
</g>
<g font-size="3.2" fill="#00f">
<text x="347.1" y="37.2">1</text>
<text x="347.1" y="40.7">2</text>
<text x="350.6" y="38.9">1</text>
<text x="112.5" y="42.8" transform="rotate(-90 112.5 42.8)">2</text>
<text x="119.6" y="42.8" transform="rotate(-90 119.6 42.8)">4</text>
<text x="156.6" y="46.4" transform="rotate(-90 156.6 46.4)">2</text>
<text x="163.7" y="46.4" transform="rotate(-90 163.7 46.4)">4</text>
<text x="237.8" y="47.9" transform="rotate(-90 237.8 47.9)">2</text>
<text x="241.3" y="47.9" transform="rotate(-90 241.3 47.9)">1</text>
<text x="347.1" y="44.2">3</text>
<text x="347.1" y="47.8">4</text>
<text x="350.6" y="42.5">2</text>
<text x="350.6" y="46">3</text>
<text x="112.5" y="51.9" transform="rotate(-90 112.5 51.9)">1</text>
<text x="119.6" y="51.9" transform="rotate(-90 119.6 51.9)">3</text>
<text x="350.6" y="49.5">4</text>
<text x="156.6" y="55.4" transform="rotate(-90 156.6 55.4)">1</text>
<text x="163.7" y="55.4" transform="rotate(-90 163.7 55.4)">3</text>
<text x="239.5" y="58.5" transform="rotate(-90 239.5 58.5)">AC(L)</text>
<text x="243.1" y="59.1" transform="rotate(-90 243.1 59.1)">AC(N)</text>
<text x="239.5" y="71.5" transform="rotate(-90 239.5 71.5)">-VO</text>
<text x="243.1" y="71.5" transform="rotate(-90 243.1 71.5)">+VO</text>
<text x="237.8" y="75" transform="rotate(-90 237.8 75)">3</text>
<text x="241.3" y="75" transform="rotate(-90 241.3 75)">4</text>
<text x="280" y="81.3">2</text>
<text x="283.5" y="83">VOUT</text>
<text x="296.7" y="83">VOUT</text>
<text x="307.1" y="81.3">4</text>
<text x="280" y="84.8">3</text>
<text x="283.5" y="86.6">VIN</text>
<text x="33.1" y="93.6">3</text>
<text x="33.1" y="90.1">2</text>
<text x="36.6" y="95.4">EN</text>
<text x="36.6" y="91.9">3V3</text>
<text x="68.4" y="91.9">IO23</text>
<text x="68.4" y="95.4">IO22</text>
<text x="77.8" y="90.1">37</text>
<text x="77.8" y="93.6">36</text>
<text x="33.1" y="100.7">5</text>
<text x="67.7" y="98.9">TXD0</text>
<text x="77.8" y="97.2">35</text>
<text x="77.8" y="100.7">34</text>
<text x="33.1" y="107.7">7</text>
<text x="33.1" y="104.2">6</text>
<text x="36.6" y="106">IO34</text>
<text x="36.6" y="102.4">SENSOR_VN</text>
<text x="67.5" y="102.4">RXD0</text>
<text x="68.4" y="106">IO21</text>
<text x="77.8" y="104.2">33</text>
<text x="77.8" y="107.7">32</text>
<text x="33.1" y="111.3">8</text>
<text x="36.6" y="113">IO32</text>
<text x="36.6" y="109.5">IO35</text>
<text x="68.4" y="113">IO19</text>
<text x="71.7" y="109.5">NC</text>
<text x="77.8" y="111.3">31</text>
<text x="31.1" y="118.3">10</text>
<text x="33.1" y="114.8">9</text>
<text x="36.6" y="116.6">IO33</text>
<text x="68.4" y="116.6">IO18</text>
<text x="77.8" y="114.8">30</text>
<text x="77.8" y="118.3">29</text>
<text x="31.1" y="125.4">12</text>
<text x="31.1" y="121.8">11</text>
<text x="36.6" y="123.6">IO26</text>
<text x="36.6" y="120.1">IO25</text>
<text x="68.4" y="123.6">IO17</text>
<text x="70.5" y="120.1">IO5</text>
<text x="77.8" y="121.8">28</text>
<text x="77.8" y="125.4">27</text>
<text x="31.1" y="128.9">13</text>
<text x="36.6" y="130.7">IO14</text>
<text x="36.6" y="127.1">IO27</text>
<text x="68.4" y="127.1">IO16</text>
<text x="70.5" y="130.7">IO4</text>
<text x="77.8" y="128.9">26</text>
<text x="31.1" y="132.4">14</text>
<text x="36.6" y="134.2">IO12</text>
<text x="70.5" y="134.2">IO0</text>
<text x="70.5" y="137.7">IO2</text>
<text x="77.8" y="132.4">25</text>
<text x="77.8" y="136">24</text>
<text x="31.1" y="143">17</text>
<text x="31.1" y="139.5">16</text>
<text x="36.6" y="141.3">IO13</text>
<text x="68.4" y="141.3">IO15</text>
<text x="77.8" y="139.5">23</text>
<text x="77.8" y="143">22</text>
<text x="31.1" y="146.5">18</text>
<text x="36.6" y="148.3">SWP/SD3</text>
<text x="36.6" y="144.8">SHD/SD2</text>
<text x="61.1" y="148.3">SDO/SD0</text>
<text x="62.3" y="144.8">SDI/SD1</text>
<text x="77.8" y="146.5">21</text>
<text x="31.1" y="150.1">19</text>
<text x="36.6" y="151.8">SCS/CMD</text>
<text x="62.1" y="151.8">SCK/CLK</text>
<text x="77.8" y="150.1">20</text>
<text x="40.2" y="168.1" transform="rotate(-90 40.2 168.1)">4</text>
<text x="43.7" y="168.1" transform="rotate(-90 43.7 168.1)">5</text>
<text x="47.3" y="168.1" transform="rotate(-90 47.3 168.1)">6</text>
<text x="40.2" y="191.2" transform="rotate(-90 40.2 191.2)">1</text>
<text x="43.7" y="191.2" transform="rotate(-90 43.7 191.2)">2</text>
<text x="47.3" y="191.2" transform="rotate(-90 47.3 191.2)">3</text>
</g>
<g font-size="3.2" fill="#f00">
<text x="33.1" y="97.2">4</text>
<text x="36.6" y="98.9">SENSOR_VP</text>
</g>
<text font-size="2.5" x="115.4" y="32.5">GND</text>
<text font-size="1.8" x="159.5" y="41.3">GND</text>
</svg>
